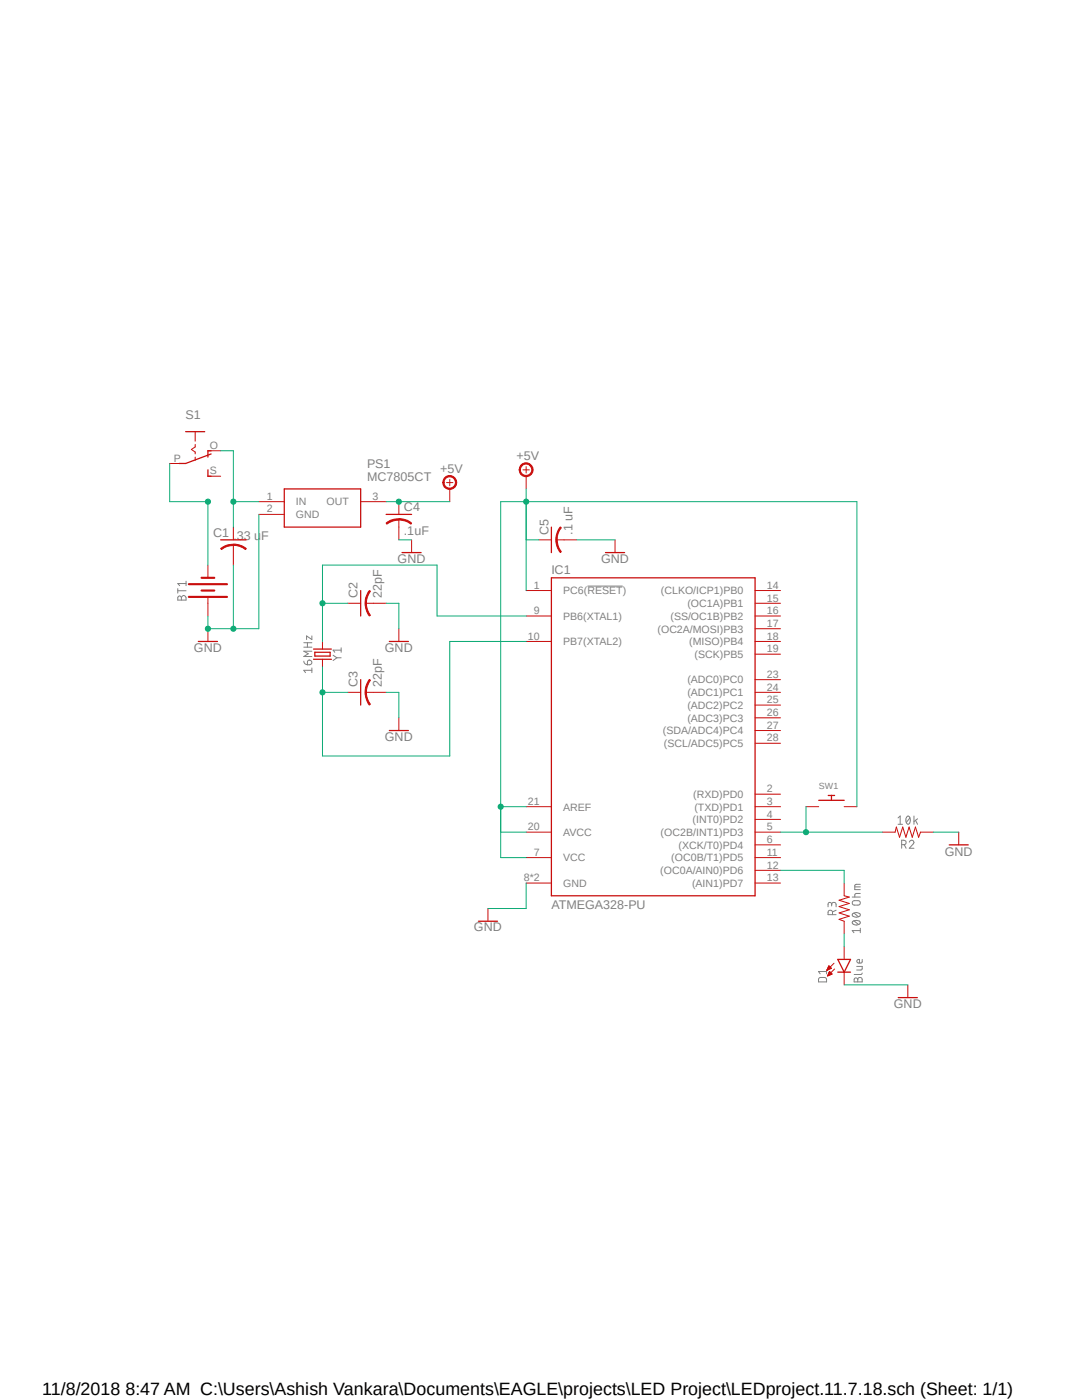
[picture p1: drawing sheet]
<svg xmlns="http://www.w3.org/2000/svg" width="216mm" height="279mm" viewBox="0 0 216 279" stroke-linecap="round" stroke-linejoin="round" font-family="sans-serif">
<path d="M29.5 81l165.3 120.8M194.8 81l-165.3 120.8" fill="none" stroke="#fff" stroke-width=".2"/>
<g fill="none" stroke="#808080" stroke-width=".2">
<path d="M35.5 117.5v.9M35.5 117.9h1.6M35.5 119.1l.4-.2 .3 .4a.47 .47 0 0 1 .5-.5 .47 .47 0 0 1 .4 .5v.5h-1.6zM36.2 119.3v.5M37.1 116v.9M37.1 116.5h-1.6l.4 .4M117.2 117h7M60.6 132a.72 .72 0 0 0 .7 .7M60.6 129.2h1.6M60.6 128.3h1.6M61.3 128.3v.9M61.5 131.8a.48 .48 0 0 1 .7 .2 .48 .48 0 0 1-.4 .7h-.5v-.6z"/>
<path d="M62.2 133.8h-1.6l.4 .4M62.2 126.9v.7l-1-.7v.7M62.2 133.3v.9M62.2 130h-1.6l.9 .5-.9 .5h1.6M66.5 130.8l.7 .5M67.2 131.3l-.7 .5M67.2 131.3h.9M68.1 129.8h-1.6l.3 .4M68.1 129.3v.9M170.1 179h1.6M170.1 180a1.3 1.3 0 0 1 1.3-.2 .46 .46 0 0 1 .2 .5 .46 .46 0 0 1-.4 .3h-.9l-.2-.2zM170.6 177h1.1"/>
<path d="M171.7 178.3l-1.1 .1v.6M171.7 176.5h-.8l-.3 .2v.8h1.1M179.2 163.2l.4-.3v1.6M179.2 164.5h.9M179.9 168.6h.4a.45 .45 0 0 0 .5-.2 .45 .45 0 0 0 0-.5l-.5-.2h-.4v1.6M180.4 168.6l.4 .7M181 162.9h.2a.96 .96 0 0 1 0 1.6 .98 .98 0 0 1-.2-1.6zM181.4 168.1a.46 .46 0 0 1 .7-.4 .46 .46 0 0 1 .1 .7l-.8 .9h1M181.6 163.2l-.8 .9M182.4 162.9v1.6M182.7 163.7l.4 .8M183.1 163.4l-.7 .6"/>
<path d="M163.5 195.1a1.4 1.4 0 0 1 1.4 .2v.7h-1.6l.1-.7zM164.9 193.5v.9M164.9 193.9h-1.6l.4 .5M165.9 180.6a.45 .45 0 0 1 .5-.5 .45 .45 0 0 1 .4 .5v.4M165.9 180.8v-.3a.36 .36 0 0 0-.3-.4 .36 .36 0 0 0-.4 .4v.5M166.1 182.5v-.6a.46 .46 0 0 0-.5-.2 .46 .46 0 0 0-.4 .4v.4h1.6M166.8 181.7l-.7 .3M170.1 183.9l.8-.2a.58 .58 0 0 1 .7 .6l-.2 .1a.96 .96 0 0 1-1.3-.3zM170.1 182.4l.2-.1a.96 .96 0 0 1 1.4 .3 .93 .93 0 0 1-1.6 0zM170.4 183.8l.9 .7M170.4 182.2l.9 .8M170.5 195.3a.37 .37 0 0 1 .4-.1 .37 .37 0 0 1 .3 .3v-.2a.46 .46 0 0 1 .5-.2 .46 .46 0 0 1 .3 .4v.5h-1.6z"/>
<path d="M170.9 192.9h1.1l-.1 .6-1 .1M171.2 195.5v.5M171.7 185.7h-1.6l.3 .4M171.7 185.3v.8M172 194.2l-.2 .3h-1.4M172 191.5v.6l-.2 .1h-.6l-.3-.4 .1-.2 .5-.1v.7"/>
</g>
<g fill="none" stroke="#c90d0c" stroke-width=".25">
<path d="M37 86.1h3.9M41.5 93.8v1.2h.6M42.1 90.6l-5.1 1.9h-1.2M42.1 90h-.6v1.2M56.7 97.6h15.3v7.6h-15.3zM44 107.7h5.1M80.2 110.3h3.8M110 115.3h40.7v63.5h-40.7zM39.6 128h3.8M62.6 131.6h3.5M62.6 129.5h3.5M62.8 130.2h3.1v.7h-3.1z"/>
<path d="M77.7 128h3.8M77.7 145.8h3.8M163.4 159.7h5M165.3 158.7h1.2M165.9 158.7v1M189.4 168.6h3.8M95.5 183.9h3.8M167.2 191.5h2.5l-1.3 2.5zM167.2 194h2.5"/>
</g>
<g fill="none" stroke="#c90d0c" stroke-width=".2">
<path d="M33.9 92.5h2.5M38.9 86.1v2M38.9 88.7v.5l-.7 .5 .7 .5v.4M38.9 91.2v.7M41.5 95h2.5M41.5 90h2.5M41.5 112.8v2.5M41.5 119.4v3.5M46.6 108.8v1.5M51.6 100.1h5.1M51.6 102.7h5.1M72 100.1h5"/>
<path d="M82.1 107.7v2.6M105 117.9h5M150.7 117.9h5M41.5 125.5v2.5M64.3 128v1.5M64.3 131.6v1.5M79.6 125.5v2.5M105 128h5M105 122.9h5M150.7 130.6h5M150.7 128h5M150.7 122.9h5"/>
<path d="M150.7 125.5h5M150.7 120.4h5M150.7 138.2h5M150.7 135.6h5M79.6 143.3v2.5M150.7 158.5h5M150.7 148.3h5M150.7 145.8h5M150.7 143.3h5M150.7 140.7h5M105 171.2h5M105 176.2h5"/>
<path d="M105 161h5M105 166.1h5M150.7 171.2h5M150.7 176.2h5M150.7 161h5M150.7 166.1h5M150.7 173.7h5M150.7 168.6h5M150.7 163.5h5M160.8 161h2.6M168.4 161h2.6M176.1 166.1h2.5l.3-1 .6 2 .6-2 .7 2 .6-2 .6 2 .7-2 .6 2 .4-1h2.5"/>
<path d="M191.3 166.1v2.5M97.4 181.3v2.6M165 193.6l.1 .1M165.1 193.5h.1M165.1 193.5h.3M165.1 193.3h.6M165.2 193.3h.7M165.2 193.2h.6M165.2 194.7h.1M165.2 193.1h.5M165.2 194.6h.3M165.2 194.5h.5"/>
<path d="M165.3 193h.4M165.3 194.4h.6M165.3 192.9h.3M165.3 194.4h.7M165.4 192.8h.1M165.4 194.2h.5M165.4 192.7l.5 .6-.9 .3zM165.4 194.1h.4M165.4 194.1h.3M165.5 194h.1M165.5 193.9l.5 .5-.9 .4zM166.4 192.2l-1.4 1.4"/>
<path d="M166.5 193.4l-1.4 1.4M168.4 188.9v2.6M168.4 194v2.6"/>
</g>
<path d="M37.7 119.1h7.6M37.7 116.6h7.6M40.2 117.9h2.6M40.2 115.3h2.6" fill="none" stroke="#c90d0c" stroke-width=".42"/>
<path d="M46.6 108.6a4 4 0 0 1 2.5 .9l-.1 .2a3.8 3.8 0 0 0-2.4-.9z" fill-rule="evenodd" fill="#c90d0c"/>
<path d="M46.6 108.6a4 4 0 0 1 2.5 .9l-.1 .2a3.8 3.8 0 0 0-2.4-.9z" fill="none" stroke="#c90d0c" stroke-width=".2"/>
<path d="M44 109.5a3.6 3.6 0 0 1 2.6-.9v.3a3.3 3.3 0 0 0-2.4 .8z" fill-rule="evenodd" fill="#c90d0c"/>
<path d="M89.1 96.3h1.3M89.7 95.7v1.2M44 109.5a3.6 3.6 0 0 1 2.6-.9v.3a3.3 3.3 0 0 0-2.4 .8zM46.6 105.2v2.5M46.6 110.3v2.5M122.7 107.7v2.6M181.1 196.6v2.5" fill="none" stroke="#c90d0c" stroke-width=".2"/>
<path d="M120.8 110.3h3.8M179.2 199.1h3.8" fill="none" stroke="#c90d0c" stroke-width=".25"/>
<path d="M88.6 95.4a1.4 1.4 0 0 1 2.3 .1 1.4 1.4 0 0 1-.7 2.1 1.4 1.4 0 0 1-1.9-1.3h.3a1.15 1.15 0 0 1 1.7-.9 1.15 1.15 0 0 1 .2 1.9 1.15 1.15 0 0 1-1.9-.6v-.4h-.3z" fill-rule="evenodd" fill="#c90d0c"/>
<path d="M88.6 95.4a1.4 1.4 0 0 1 2.3 .1 1.4 1.4 0 0 1-.7 2.1 1.4 1.4 0 0 1-1.9-1.3h.3a1.15 1.15 0 0 1 1.7-.9 1.15 1.15 0 0 1 .2 1.9 1.15 1.15 0 0 1-1.9-.6v-.4h-.3zM89.7 97.6v2.5M104.4 93.8h1.2M105 93.1v1.3" fill="none" stroke="#c90d0c" stroke-width=".2"/>
<path d="M103.9 92.9a1.4 1.4 0 0 1 2.2 0 1.4 1.4 0 0 1-.7 2.2 1.4 1.4 0 0 1-1.8-1.3h.2a1.15 1.15 0 0 1 1.7-1 1.15 1.15 0 0 1 .2 1.9 1.15 1.15 0 0 1-1.8-.6l-.1-.3h-.2z" fill-rule="evenodd" fill="#c90d0c"/>
<path d="M103.9 92.9a1.4 1.4 0 0 1 2.2 0 1.4 1.4 0 0 1-.7 2.2 1.4 1.4 0 0 1-1.8-1.3h.2a1.15 1.15 0 0 1 1.7-1 1.15 1.15 0 0 1 .2 1.9 1.15 1.15 0 0 1-1.8-.6l-.1-.3h-.2zM105 95v2.6M73 120.4h1.5" fill="none" stroke="#c90d0c" stroke-width=".2"/>
<path d="M72 117.9v5" fill="none" stroke="#c90d0c" stroke-width=".25"/>
<path d="M73.7 117.9l.2 .1a4.1 4.1 0 0 0-.8 2.4h-.2a3.6 3.6 0 0 1 .8-2.5z" fill-rule="evenodd" fill="#c90d0c"/>
<path d="M73.7 117.9l.2 .1a4.1 4.1 0 0 0-.8 2.4h-.2a3.6 3.6 0 0 1 .8-2.5z" fill="none" stroke="#c90d0c" stroke-width=".2"/>
<path d="M72.9 120.4h.2a4.1 4.1 0 0 0 .8 2.4l-.2 .1a4 4 0 0 1-.8-2.5z" fill-rule="evenodd" fill="#c90d0c"/>
<path d="M69.4 120.4h2.6M72.9 120.4h.2a4.1 4.1 0 0 0 .8 2.4l-.2 .1a4 4 0 0 1-.8-2.5zM73 138.2h1.5M74.5 120.4h2.5" fill="none" stroke="#c90d0c" stroke-width=".2"/>
<path d="M72 135.6v5.1" fill="none" stroke="#c90d0c" stroke-width=".25"/>
<path d="M73.7 135.6l.2 .2a4.1 4.1 0 0 0-.8 2.4h-.2a3.8 3.8 0 0 1 .8-2.6z" fill-rule="evenodd" fill="#c90d0c"/>
<path d="M73.7 135.6l.2 .2a4.1 4.1 0 0 0-.8 2.4h-.2a3.8 3.8 0 0 1 .8-2.6z" fill="none" stroke="#c90d0c" stroke-width=".2"/>
<path d="M72.9 138.2h.2a3.9 3.9 0 0 0 .8 2.3l-.2 .2a4.3 4.3 0 0 1-.8-2.5z" fill-rule="evenodd" fill="#c90d0c"/>
<path d="M79.6 103.7v1.5M69.4 138.2h2.6M72.9 138.2h.2a3.9 3.9 0 0 0 .8 2.3l-.2 .2a4.3 4.3 0 0 1-.8-2.5zM74.5 138.2h2.5" fill="none" stroke="#c90d0c" stroke-width=".2"/>
<path d="M77 102.7h5.1" fill="none" stroke="#c90d0c" stroke-width=".25"/>
<path d="M79.6 103.5a4 4 0 0 1 2.5 .9l-.1 .2a3.8 3.8 0 0 0-2.4-.8z" fill-rule="evenodd" fill="#c90d0c"/>
<path d="M79.6 103.5a4 4 0 0 1 2.5 .9l-.1 .2a3.8 3.8 0 0 0-2.4-.8z" fill="none" stroke="#c90d0c" stroke-width=".2"/>
<path d="M77 104.4a3.4 3.4 0 0 1 2.6-.9v.3a4.1 4.1 0 0 0-2.4 .8z" fill-rule="evenodd" fill="#c90d0c"/>
<path d="M77 104.4a3.4 3.4 0 0 1 2.6-.9v.3a4.1 4.1 0 0 0-2.4 .8zM79.6 100.1v2.6M79.6 105.2v2.5M111 107.7h1.6" fill="none" stroke="#c90d0c" stroke-width=".2"/>
<path d="M110 105.2v5.1" fill="none" stroke="#c90d0c" stroke-width=".25"/>
<path d="M111.8 105.2l.2 .1a3.6 3.6 0 0 0-.8 2.4h-.3a4 4 0 0 1 .9-2.5z" fill-rule="evenodd" fill="#c90d0c"/>
<path d="M111.8 105.2l.2 .1a3.6 3.6 0 0 0-.8 2.4h-.3a4 4 0 0 1 .9-2.5z" fill="none" stroke="#c90d0c" stroke-width=".2"/>
<path d="M110.9 107.7h.3a3.8 3.8 0 0 0 .8 2.4l-.2 .2a3.9 3.9 0 0 1-.9-2.6z" fill-rule="evenodd" fill="#c90d0c"/>
<path d="M107.5 107.7h2.5M110.9 107.7h.3a3.8 3.8 0 0 0 .8 2.4l-.2 .2a3.9 3.9 0 0 1-.9-2.6zM112.6 107.7h2.5M168.4 176.2v2.6l1.1 .2-2.1 .7 2.1 .6-2.1 .6 2.1 .7-2.1 .6 2.1 .6-2.1 .7 1 .4v2.5" fill="none" stroke="#c90d0c" stroke-width=".2"/>
<path d="M64.3 120.4v-7.6h22.9v10.1h17.8" fill="none" stroke="#0dab76" stroke-width=".2"/>
<circle cx="64.3" cy="120.4" r=".51" fill="#0dab76"/>
<g fill="none" stroke="#0dab76" stroke-width=".2">
<path d="M69.4 120.4h-5.1v7.6M105 128h-15.3v22.9h-25.4v-12.7"/>
<circle cx="64.3" cy="120.4" r=".51"/>
</g>
<circle cx="64.3" cy="138.2" r=".51" fill="#0dab76"/>
<g fill="none" stroke="#0dab76" stroke-width=".2">
<path d="M41.5 122.9v2.6M64.3 133.1v5.1h5.1M77 120.4h2.6v5.1"/>
<circle cx="64.3" cy="138.2" r=".51"/>
</g>
<circle cx="41.5" cy="125.5" r=".51" fill="#0dab76"/>
<g fill="none" stroke="#0dab76" stroke-width=".2">
<path d="M51.6 102.7v22.8h-5"/>
<circle cx="41.5" cy="125.5" r=".51"/>
</g>
<circle cx="46.6" cy="125.5" r=".51" fill="#0dab76"/>
<g fill="none" stroke="#0dab76" stroke-width=".2">
<path d="M41.5 100.1v12.7M46.6 112.8v12.7h-5.1M79.6 107.7h2.5M115.1 107.7h7.6M77 138.2h2.6v5.1M105 176.2v5.1h-7.6M186.2 166.1h5.1M168.4 196.6h12.7"/>
<circle cx="46.6" cy="125.5" r=".51"/>
</g>
<circle cx="41.5" cy="100.1" r=".51" fill="#0dab76"/>
<g fill="none" stroke="#0dab76" stroke-width=".2">
<path d="M33.9 92.5v7.6h7.6M46.6 100.1h5"/>
<circle cx="41.5" cy="100.1" r=".51"/>
</g>
<circle cx="46.6" cy="100.1" r=".51" fill="#0dab76"/>
<g fill="none" stroke="#0dab76" stroke-width=".2">
<path d="M44 90h2.6v15.2M160.8 161v5.1h-5.1"/>
<circle cx="46.6" cy="100.1" r=".51"/>
</g>
<circle cx="160.8" cy="166.1" r=".51" fill="#0dab76"/>
<g fill="none" stroke="#0dab76" stroke-width=".2">
<path d="M77 100.1h12.7M155.7 173.7h12.7v2.5M160.8 166.1h15.3M168.4 186.4v2.5"/>
<circle cx="160.8" cy="166.1" r=".51"/>
</g>
<circle cx="79.6" cy="100.1" r=".51" fill="#0dab76"/>
<g fill="none" stroke="#0dab76" stroke-width=".2">
<path d="M99.9 100.1h71.1v60.9"/>
<circle cx="79.6" cy="100.1" r=".51"/>
</g>
<circle cx="105" cy="100.1" r=".51" fill="#0dab76"/>
<g fill="none" stroke="#0dab76" stroke-width=".2">
<path d="M99.9 100.1v60.9h5.1M105 100.1v17.8M105 107.7h2.5"/>
<circle cx="105" cy="100.1" r=".51"/>
</g>
<circle cx="99.9" cy="161" r=".51" fill="#0dab76"/>
<g fill="none" stroke="#0dab76" stroke-width=".2">
<path d="M105 97.6v2.5M99.9 161v10.2h5.1M99.9 166.1h5.1"/>
<circle cx="99.9" cy="161" r=".51"/>
</g>
<text font-size="3.6" x="8.4" y="278.4">11/8/2018 8:47 AM C:\Users\Ashish Vankara\Documents\EAGLE\projects\LED Project\LEDproject.11.7.18.sch (Sheet: 1/1)</text>
<g font-size="2.5" fill="#808080">
<text x="37" y="83.6">S1</text>
<text x="73.2" y="95.9">MC7805CT</text>
<text x="73.2" y="93.4">PS1</text>
<text x="87.8" y="94.4">+5V</text>
<text x="103.1" y="91.9">+5V</text>
<text x="42.5" y="107.1">C1</text>
<text x="46.6" y="107.7">.33 uF</text>
<text x="80.6" y="106.9">.1uF</text>
<text x="80.6" y="102">C4</text>
<text x="109.4" y="106.7" transform="rotate(-90 109.4 106.7)">C5</text>
<text x="114.2" y="106.7" transform="rotate(-90 114.2 106.7)">.1 uF</text>
<text x="79.3" y="112.3">GND</text>
<text x="119.9" y="112.3">GND</text>
<text x="71.3" y="119.4" transform="rotate(-90 71.3 119.4)">C2</text>
<text x="76.2" y="119.4" transform="rotate(-90 76.2 119.4)">22pF</text>
<text x="110" y="114.5">IC1</text>
<text x="38.7" y="130.1">GND</text>
<text x="76.8" y="130.1">GND</text>
<text x="71.3" y="137.2" transform="rotate(-90 71.3 137.2)">C3</text>
<text x="76.2" y="137.2" transform="rotate(-90 76.2 137.2)">22pF</text>
<text x="76.8" y="147.8">GND</text>
<text x="188.5" y="170.9">GND</text>
<text x="94.6" y="185.9">GND</text>
<text x="110" y="181.4">ATMEGA328-PU</text>
<text x="178.4" y="201.1">GND</text>
</g>
<g font-size="2.1" fill="#808080">
<text x="41.9" y="89.6">O</text>
<text x="34.7" y="92.2">P</text>
<text x="41.9" y="94.7">S</text>
<text x="53.2" y="99.7">1</text>
<text x="59.1" y="100.9">IN</text>
<text x="65.2" y="100.9">OUT</text>
<text x="74.3" y="99.7">3</text>
<text x="53.2" y="102.3">2</text>
<text x="59.1" y="103.4">GND</text>
<text x="106.5" y="117.5">1</text>
<text x="112.4" y="118.6">PC6(RESET)</text>
<text x="131.9" y="118.6">(CLKO/ICP1)PB0</text>
<text x="153" y="117.5">14</text>
<text x="106.5" y="122.6">9</text>
<text x="112.4" y="123.7">PB6(XTAL1)</text>
<text x="133.8" y="123.7">(SS/OC1B)PB2</text>
<text x="137.2" y="121.2">(OC1A)PB1</text>
<text x="153" y="125.1">17</text>
<text x="153" y="122.6">16</text>
<text x="153" y="120.1">15</text>
<text x="105.3" y="127.7">10</text>
<text x="112.4" y="128.8">PB7(XTAL2)</text>
<text x="131.2" y="126.2">(OC2A/MOSI)PB3</text>
<text x="137.5" y="128.8">(MISO)PB4</text>
<text x="138.6" y="131.3">(SCK)PB5</text>
<text x="153" y="130.2">19</text>
<text x="153" y="127.7">18</text>
<text x="137.2" y="136.4">(ADC0)PC0</text>
<text x="153" y="137.8">24</text>
<text x="153" y="135.3">23</text>
<text x="137.2" y="141.5">(ADC2)PC2</text>
<text x="137.2" y="138.9">(ADC1)PC1</text>
<text x="153" y="142.9">26</text>
<text x="153" y="140.4">25</text>
<text x="132.2" y="146.6">(SDA/ADC4)PC4</text>
<text x="132.5" y="149.1">(SCL/ADC5)PC5</text>
<text x="137.2" y="144">(ADC3)PC3</text>
<text x="153" y="148">28</text>
<text x="153" y="145.4">27</text>
<text x="105.3" y="160.7">21</text>
<text x="112.4" y="161.8">AREF</text>
<text x="138.3" y="159.3">(RXD)PD0</text>
<text x="138.6" y="161.8">(TXD)PD1</text>
<text x="153" y="160.7">3</text>
<text x="153" y="158.1">2</text>
<text x="105.3" y="165.7">20</text>
<text x="112.4" y="166.8">AVCC</text>
<text x="131.8" y="166.8">(OC2B/INT1)PD3</text>
<text x="138.2" y="164.3">(INT0)PD2</text>
<text x="153" y="165.7">5</text>
<text x="153" y="163.2">4</text>
<text x="106.5" y="170.8">7</text>
<text x="112.4" y="171.9">VCC</text>
<text x="133.9" y="171.9">(OC0B/T1)PD5</text>
<text x="135.4" y="169.4">(XCK/T0)PD4</text>
<text x="153" y="173.4">12</text>
<text x="153" y="170.8">11</text>
<text x="153" y="168.3">6</text>
<text x="104.5" y="175.9">8*2</text>
<text x="112.4" y="177">GND</text>
<text x="131.7" y="174.5">(OC0A/AIN0)PD6</text>
<text x="138.1" y="177">(AIN1)PD7</text>
<text x="153" y="175.9">13</text>
</g>
<text font-size="1.8" fill="#808080" x="163.4" y="157.5">SW1</text>
</svg>
